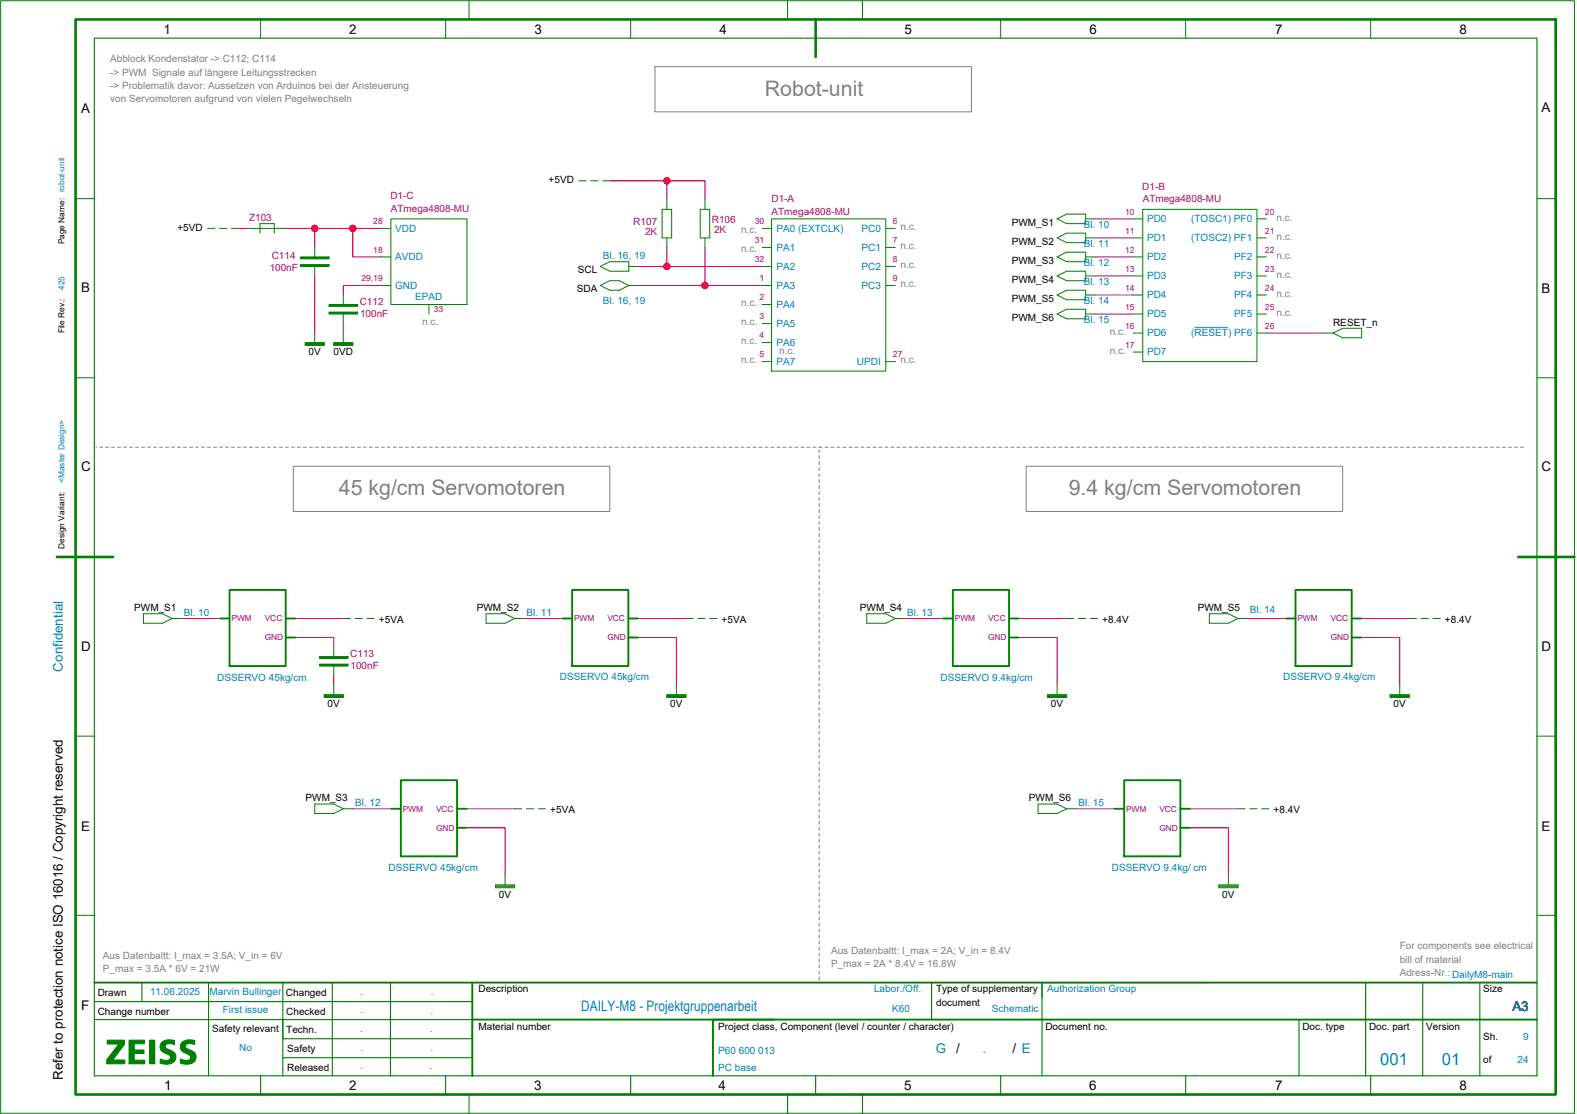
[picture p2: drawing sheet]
<svg xmlns="http://www.w3.org/2000/svg" width="421mm" height="297mm" viewBox="0 0 421 297" stroke-linecap="round" stroke-linejoin="round" font-family="sans-serif">
<g fill="none" stroke="#808080" stroke-width=".27">
<path d="M174.8 17.8h84.5v12.1h-84.5zM25.6 119.4h.2M26.6 119.4h.8M28.2 119.4h.8M29.8 119.4h.8M31.4 119.4h.8M33 119.4h.8M34.6 119.4h.8M36.2 119.4h.8M37.8 119.4h.8M39.4 119.4h.8M41 119.4h.8"/>
<path d="M42.6 119.4h.8M44.2 119.4h.8M45.8 119.4h.8M47.4 119.4h.8M49 119.4h.8M50.6 119.4h.8M52.2 119.4h.8M53.8 119.4h.8M55.4 119.4h.8M57 119.4h.8M58.6 119.4h.8M60.2 119.4h.8"/>
<path d="M61.8 119.4h.8M63.4 119.4h.8M65 119.4h.8M66.6 119.4h.8M68.2 119.4h.8M69.8 119.4h.8M71.4 119.4h.8M73 119.4h.8M74.6 119.4h.8M76.2 119.4h.8M77.8 119.4h.8M79.4 119.4h.8"/>
<path d="M81 119.4h.8M82.6 119.4h.8M84.2 119.4h.8M85.8 119.4h.8M87.4 119.4h.8M89 119.4h.8M90.6 119.4h.8M92.2 119.4h.8M93.8 119.4h.8M95.4 119.4h.8M97 119.4h.8M98.6 119.4h.8"/>
<path d="M100.2 119.4h.8M101.8 119.4h.8M103.4 119.4h.8M105 119.4h.8M106.6 119.4h.8M108.2 119.4h.8M109.8 119.4h.8M111.4 119.4h.8M113 119.4h.8M114.6 119.4h.8M116.2 119.4h.8M117.8 119.4h.8"/>
<path d="M119.4 119.4h.8M121 119.4h.8M122.6 119.4h.8M124.2 119.4h.8M125.8 119.4h.8M127.4 119.4h.8M129 119.4h.8M130.6 119.4h.8M132.2 119.4h.8M133.8 119.4h.8M135.4 119.4h.8M137 119.4h.8"/>
<path d="M138.6 119.4h.8M140.2 119.4h.8M141.8 119.4h.8M143.4 119.4h.8M145 119.4h.8M146.6 119.4h.8M148.2 119.4h.8M149.8 119.4h.8M151.4 119.4h.8M153 119.4h.8M154.6 119.4h.8M156.2 119.4h.8"/>
<path d="M157.8 119.4h.8M159.4 119.4h.8M161 119.4h.8M162.6 119.4h.8M164.2 119.4h.8M165.8 119.4h.8M167.4 119.4h.8M169 119.4h.8M170.6 119.4h.8M172.2 119.4h.8M173.8 119.4h.8M175.4 119.4h.8"/>
<path d="M177 119.4h.8M178.6 119.4h.8M180.2 119.4h.8M181.8 119.4h.8M183.4 119.4h.8M185 119.4h.8M186.6 119.4h.8M188.2 119.4h.8M189.8 119.4h.8M191.4 119.4h.8M193 119.4h.8M194.6 119.4h.8"/>
<path d="M196.2 119.4h.8M197.8 119.4h.8M199.4 119.4h.8M201 119.4h.8M202.6 119.4h.8M204.2 119.4h.8M205.8 119.4h.8M207.4 119.4h.8M209 119.4h.8M210.6 119.4h.8M212.2 119.4h.8M213.8 119.4h.8"/>
<path d="M215.4 119.4h.8M217 119.4h.8M218.6 119.4h.8M218.6 119.4h.1M220.2 119.4h.8M221.8 119.4h.8M223.4 119.4h.8M225 119.4h.8M226.6 119.4h.8M228.2 119.4h.8M229.8 119.4h.8M231.4 119.4h.8"/>
<path d="M233 119.4h.8M234.6 119.4h.8M236.2 119.4h.8M237.8 119.4h.8M239.4 119.4h.8M241 119.4h.8M242.6 119.4h.8M244.2 119.4h.8M245.8 119.4h.8M247.4 119.4h.8M249 119.4h.8M250.6 119.4h.8"/>
<path d="M252.2 119.4h.8M253.8 119.4h.8M255.4 119.4h.8M257 119.4h.8M258.6 119.4h.8M260.2 119.4h.8M261.8 119.4h.8M263.4 119.4h.8M265 119.4h.8M266.6 119.4h.8M268.2 119.4h.8M269.8 119.4h.8"/>
<path d="M271.4 119.4h.8M273 119.4h.8M274.6 119.4h.8M276.2 119.4h.8M277.8 119.4h.8M279.4 119.4h.8M281 119.4h.8M282.6 119.4h.8M284.2 119.4h.8M285.8 119.4h.8M287.4 119.4h.8M289 119.4h.8"/>
<path d="M290.6 119.4h.8M292.2 119.4h.8M293.8 119.4h.8M295.4 119.4h.8M297 119.4h.8M298.6 119.4h.8M300.2 119.4h.8M301.8 119.4h.8M303.4 119.4h.8M305 119.4h.8M306.6 119.4h.8M308.2 119.4h.8"/>
<path d="M309.8 119.4h.8M311.4 119.4h.8M313 119.4h.8M314.6 119.4h.8M316.2 119.4h.8M317.8 119.4h.8M319.4 119.4h.8M321 119.4h.8M322.6 119.4h.8M324.2 119.4h.8M325.8 119.4h.8M327.4 119.4h.8"/>
<path d="M329 119.4h.8M330.6 119.4h.8M332.2 119.4h.8M333.8 119.4h.8M335.4 119.4h.8M337 119.4h.8M338.6 119.4h.8M340.2 119.4h.8M341.8 119.4h.8M343.4 119.4h.8M345 119.4h.8M346.6 119.4h.8"/>
<path d="M348.2 119.4h.8M349.8 119.4h.8M351.4 119.4h.8M353 119.4h.8M354.6 119.4h.8M356.2 119.4h.8M357.8 119.4h.8M359.4 119.4h.8M361 119.4h.8M362.6 119.4h.8M364.2 119.4h.8M365.8 119.4h.8"/>
<path d="M367.4 119.4h.8M369 119.4h.8M370.6 119.4h.8M372.2 119.4h.8M373.8 119.4h.8M375.4 119.4h.8M377 119.4h.8M378.6 119.4h.8M380.2 119.4h.8M381.8 119.4h.8M383.4 119.4h.8M385 119.4h.8"/>
<path d="M386.6 119.4h.8M388.2 119.4h.8M389.8 119.4h.8M391.4 119.4h.8M393 119.4h.8M394.6 119.4h.8M396.2 119.4h.8M397.8 119.4h.8M399.4 119.4h.8M401 119.4h.8M402.6 119.4h.8M404.2 119.4h.8"/>
<path d="M405.8 119.4h.8M78.3 124.5h84.4v12h-84.4zM218.6 120v.8M218.6 121.6v.8M218.6 123.2v.8M218.6 124.8v.8M218.6 126.4v.8M218.6 128v.8M218.6 129.6v.8M218.6 131.2v.8M218.6 132.8v.8M218.6 134.4v.8"/>
<path d="M218.6 136v.8M218.6 137.6v.8M218.6 139.2v.8M273.9 124.5h84.4v12h-84.4zM218.6 140.8v.8M218.6 142.4v.8M218.6 144v.8M218.6 145.6v.8M218.6 147.2v.8M218.6 148.8v.8M218.6 150.4v.8M218.6 152v.8"/>
<path d="M218.6 153.6v.8M218.6 155.2v.8M218.6 156.8v.8M218.6 158.4v.8M218.6 160v.8M218.6 161.6v.8M218.6 163.2v.8M218.6 164.8v.8M218.6 166.4v.8M218.6 168v.8M218.6 169.6v.8M218.6 171.2v.8"/>
<path d="M218.6 172.8v.8M218.6 174.4v.8M218.6 176v.8M218.6 177.6v.8M218.6 179.2v.8M218.6 180.8v.8M218.6 182.4v.8M218.6 184v.8M218.6 185.6v.8M218.6 187.2v.8M218.6 188.8v.8M218.6 190.4v.8"/>
<path d="M218.6 192v.8M218.6 193.6v.8M218.6 195.2v.8M218.6 196.8v.8M218.6 198.4v.8M218.6 200v.8M218.6 201.6v.8M218.6 203.2v.8M218.6 204.8v.8M218.6 206.4v.8M218.6 208v.8M218.6 209.6v.8"/>
<path d="M218.6 211.2v.8M218.6 212.8v.8M218.6 214.4v.8M218.6 216v.8M218.6 217.6v.8M218.6 219.2v.8M218.6 220.8v.8M218.6 222.4v.8M218.6 224v.8M218.6 225.6v.8M218.6 227.2v.8M218.6 228.8v.8"/>
<path d="M218.6 230.4v.8M218.6 232v.8M218.6 233.6v.8M218.6 235.2v.8M218.6 236.8v.8M218.6 238.4v.8M218.6 240v.8M218.6 241.6v.8M218.6 243.2v.8M218.6 244.8v.8M218.6 246.4v.8M218.6 248v.8"/>
<path d="M218.6 249.6v.8M218.6 251.2v.8M218.6 252.8v.8M218.6 254.4v.8M218.6 256v.8M218.6 257.6v.8M218.6 259.2v.8M218.6 260.8v.8"/>
</g>
<path d="M91.6 86.4v2.5" fill="none" stroke="#ff0080" stroke-width=".27"/>
<circle cx="178" cy="71.1" r="1" fill="#f00"/>
<path d="M170.4 71.1h33M178 66.1v5" fill="none" stroke="#f00" stroke-width=".27"/>
<circle cx="188.1" cy="76.2" r="1" fill="#f00"/>
<path d="M101.8 76.2h-10.2v2.6M170.4 76.2h33M188.1 66.1v10.1" fill="none" stroke="#f00" stroke-width=".27"/>
<g fill="#f00">
<circle cx="84" cy="61" r="1"/>
<circle cx="94.2" cy="61" r="1"/>
</g>
<path d="M76.4 61h25.4M84 61v5.1M84 73.7v15.2M94.2 61v7.6h7.6M170.2 170.2h10.3v12.7M271.8 170.2h10.3v12.7M363.3 170.2h10.3v12.7M89.1 180.4v2.5M124.5 221h10.3v12.7M317.6 221h10.2v12.7" fill="none" stroke="#f00" stroke-width=".27"/>
<g fill="none" stroke="#ff0080" stroke-width=".27">
<path d="M292.3 58.4h10.1M292.3 63.5h10.1M292.3 68.6h10.1M292.3 73.7h10.1M292.3 78.8h10.1M292.3 83.8h10.1M338 88.9h15.2M48.4 165.1h10.3M78.8 170.2h10.3v2.5M139.9 165.1h10.3M241.5 165.1h10.3M332.9 165.1h10.3"/>
<path d="M94.2 215.9h10.2M287.2 215.9h10.3"/>
</g>
<circle cx="178" cy="48.3" r="1" fill="#f00"/>
<path d="M162.7 48.3h15.3M178 48.3h10.1v5.1M178 48.3v5.1M63.7 61h2.5" fill="none" stroke="#f00" stroke-width=".27"/>
<path d="M78.8 165.1h12.8M170.2 165.1h12.9M271.8 165.1h12.9M363.3 165.1h12.8M124.5 215.9h12.8M317.6 215.9h12.8" fill="none" stroke="#ff0080" stroke-width=".27"/>
<g fill="none" stroke="#008000" stroke-width=".27">
<path d="M104.3 58.4h20.3v22.9h-20.3zM176.7 55.9h2.5v7.6h-2.5zM178 53.4v2.5M186.9 55.9h2.5v7.6h-2.5zM188.1 53.4v2.5M205.9 58.4h30.5v40.7h-30.5zM302.4 58.4h2.6M305 55.9h30.5v40.6h-30.5zM335.5 58.4h2.5M101.8 61h2.5M101.8 76.2h2.5M101.8 68.6h2.5"/>
<path d="M178 63.5v2.6M188.1 63.5v2.6M203.4 61h2.5M203.4 66.1h2.5M203.4 71.1h2.5M203.4 76.2h2.5M236.4 61h2.5M236.4 66.1h2.5M236.4 71.1h2.5M236.4 76.2h2.5M302.4 63.5h2.6M302.4 68.6h2.6"/>
<path d="M302.4 78.8h2.6M302.4 73.7h2.6M335.5 63.5h2.5M335.5 68.6h2.5M335.5 78.8h2.5M335.5 73.7h2.5M114.5 81.3v2.5M203.4 86.4h2.5M203.4 81.3h2.5M203.4 91.5h2.5M203.4 96.5h2.5M236.4 96.5h2.5"/>
<path d="M302.4 88.9h2.6M302.4 83.8h2.6M302.4 94h2.6M335.5 88.9h2.5M335.5 83.8h2.5"/>
</g>
<path d="M318.9 87.4h8.7" fill="none" stroke="#0080c0" stroke-width=".27"/>
<path d="M87.8 81.3h7.6v.5h-7.6z" fill-rule="evenodd" fill="#008000"/>
<path d="M87.8 81.3h7.6v.5h-7.6z" fill="none" stroke="#008000" stroke-width=".27"/>
<path d="M87.8 83.3h7.6v.5h-7.6z" fill-rule="evenodd" fill="#008000"/>
<path d="M66.2 61h10.2M69.4 62.2v-2.5h3.8v2.5M91.6 78.8v2.5M87.8 83.3h7.6v.5h-7.6zM91.6 83.8v2.6" fill="none" stroke="#008000" stroke-width=".27"/>
<path d="M80.2 68.6h7.6v.5h-7.6z" fill-rule="evenodd" fill="#008000"/>
<path d="M80.2 68.6h7.6v.5h-7.6z" fill="none" stroke="#008000" stroke-width=".27"/>
<path d="M80.2 70.6h7.6v.5h-7.6z" fill-rule="evenodd" fill="#008000"/>
<path d="M80.2 70.6h7.6v.5h-7.6zM84 66.1v2.5M84 71.1v2.6" fill="none" stroke="#008000" stroke-width=".27"/>
<path d="M85.3 175.3h7.6v.5h-7.6z" fill-rule="evenodd" fill="#008000"/>
<path d="M85.3 175.3h7.6v.5h-7.6z" fill="none" stroke="#008000" stroke-width=".27"/>
<path d="M85.3 177.3h7.6v.5h-7.6z" fill-rule="evenodd" fill="#008000"/>
<path d="M85.3 177.3h7.6v.5h-7.6zM89.1 172.7v2.6M89.1 177.8v2.6" fill="none" stroke="#008000" stroke-width=".27"/>
<path d="M39.9 277.7h1.4v6.3h-1.4z" fill-rule="evenodd" fill="#008000"/>
<path d="M39.9 277.7h1.4v6.3h-1.4z" fill="none" stroke="#008000" stroke-width=".27"/>
<path d="M28.6 277.7h4.6v1.1l-3.1 4.2h3.2v1h-4.8v-1.1l3.2-4.2h-3.1z" fill-rule="evenodd" fill="#008000"/>
<path d="M28.6 277.7h4.6v1.1l-3.1 4.2h3.2v1h-4.8v-1.1l3.2-4.2h-3.1z" fill="none" stroke="#008000" stroke-width=".27"/>
<path d="M34.4 277.7h4.2v1h-2.8v1.6h2.6v1h-2.6v1.7h2.8v1h-4.2z" fill-rule="evenodd" fill="#008000"/>
<path d="M34.4 277.7h4.2v1h-2.8v1.6h2.6v1h-2.6v1.7h2.8v1h-4.2z" fill="none" stroke="#008000" stroke-width=".27"/>
<path d="M43.2 278.3l1.4-.7 2 .2v1.1l-1.4-.3a.82 .82 0 0 0-1.1 .7 .82 .82 0 0 0 .9 .9l.4 .2a1.97 1.97 0 0 1 1.5 1.3v.8a2.49 2.49 0 0 1-3.3 1.5l-.9-.2 .1-1.1 1.6 .4a.86 .86 0 0 0 1.1-.8 .86 .86 0 0 0-.9-.9l-.7-.3a1.71 1.71 0 0 1-.7-2.8z" fill-rule="evenodd" fill="#008000"/>
<path d="M43.2 278.3l1.4-.7 2 .2v1.1l-1.4-.3a.82 .82 0 0 0-1.1 .7 .82 .82 0 0 0 .9 .9l.4 .2a1.97 1.97 0 0 1 1.5 1.3v.8a2.49 2.49 0 0 1-3.3 1.5l-.9-.2 .1-1.1 1.6 .4a.86 .86 0 0 0 1.1-.8 .86 .86 0 0 0-.9-.9l-.7-.3a1.71 1.71 0 0 1-.7-2.8z" fill="none" stroke="#008000" stroke-width=".27"/>
<path d="M48.6 278.3l1.4-.7 2 .2-.1 1.1-1.3-.3a.82 .82 0 0 0-1.1 .7 .82 .82 0 0 0 .9 .9l.4 .2a1.97 1.97 0 0 1 1.5 1.3v.8a2.49 2.49 0 0 1-3.3 1.5l-.9-.2 .1-1.1 1.6 .4a.86 .86 0 0 0 1.1-.8 .86 .86 0 0 0-.9-.9l-.7-.3a1.71 1.71 0 0 1-.7-2.8z" fill-rule="evenodd" fill="#008000"/>
<g fill="none" stroke="#008000" stroke-width=".27">
<path d="M.2 .2h420v297h-420zM69.6 5.2v5M118.9 5.2v5M125.2 .2v5M168.3 5.2v5M210.2 .2v5M230.2 .2v5M267 5.2v5M316.4 5.2v5M365.8 5.2v5M20.2 53h5M154.5 48.3h1.9"/>
<path d="M157.7 48.3h1.9M160.8 48.3h1.9M282.1 58.4l2.6-1.2h5v2.5h-5zM289.7 58.4h2.6M410.2 53h5M55.4 61h1.9M58.6 61h1.9M61.8 61h1.9M160.2 71.1l2.5-1.2h5.1v2.5h-5.1zM160.2 76.2l2.5-1.3h2.6l2.5 1.3-2.5 1.3h-2.6zM167.8 71.1h2.6M167.8 76.2h2.6"/>
<path d="M282.1 73.7l2.6-1.3h5v2.5h-5zM282.1 68.6l2.6-1.3h5v2.6h-5zM282.1 78.8l2.6-1.3h5v2.5h-5zM282.1 63.5l2.6-1.3h5v2.6h-5zM289.7 63.5h2.6M289.7 68.6h2.6M289.7 73.7h2.6M289.7 78.8h2.6M81.5 91.5h5v.7h-5zM81.5 92h5M81.5 91.7h5M84 88.9v2.6"/>
<path d="M89.1 91.5h5.1v.7h-5.1zM89.1 92h5.1M89.1 91.7h5.1M91.6 88.9v2.6M282.1 83.8l2.6-1.2h5v2.5h-5zM289.7 83.8h2.6M353.2 88.9h2.6M355.8 88.9l2.5-1.3h5.1v2.6h-5.1zM20.2 100.9h5M410.2 100.9h5M38.3 163.8h5.1l2.5 1.3-2.5 1.3h-5.1zM45.9 165.1h2.5"/>
<path d="M91.6 165.1h1.9M94.8 165.1h1.9M98 165.1h1.9M129.7 163.8h5.1l2.5 1.3-2.5 1.3h-5.1zM137.3 165.1h2.6M183.1 165.1h1.9M186.2 165.1h1.9M189.4 165.1h1.9M231.3 163.8h5.1l2.5 1.3-2.5 1.3h-5.1zM238.9 165.1h2.6M284.7 165.1h1.9M287.8 165.1h1.9"/>
<path d="M291 165.1h1.9M322.8 163.8h5l2.6 1.3-2.6 1.3h-5zM330.4 165.1h2.5M376.1 165.1h1.9M379.3 165.1h1.9M382.4 165.1h1.9M20.2 196.5h5M86.5 185.4h5.1v.8h-5.1zM86.5 185.9h5.1M86.5 185.7h5.1M89.1 182.9v2.5M178 185.4h5.1v.8h-5.1z"/>
<path d="M178 185.9h5.1M178 185.7h5.1M180.5 182.9v2.5M279.6 185.4h5.1v.8h-5.1zM279.6 185.9h5.1M279.6 185.7h5.1M282.1 182.9v2.5M371 185.4h5.1v.8h-5.1zM371 185.9h5.1M371 185.7h5.1M373.6 182.9v2.5M410.2 196.5h5"/>
<path d="M84 214.6h5.1l2.5 1.3-2.5 1.3h-5.1zM91.6 215.9h2.6M137.3 215.9h1.9M140.5 215.9h1.9M143.7 215.9h1.9M277 214.6h5.1l2.6 1.3-2.6 1.3h-5.1zM284.7 215.9h2.5M330.4 215.9h1.9M333.5 215.9h2M336.7 215.9h1.9M132.3 236.2h5v.8h-5zM132.3 236.7h5"/>
<path d="M132.3 236.5h5M134.8 233.7v2.5M325.3 236.2h5.1v.8h-5.1zM325.3 236.7h5.1M325.3 236.5h5.1M327.8 233.7v2.5M20.2 244.4h5M410.2 244.4h5M48.6 278.3l1.4-.7 2 .2-.1 1.1-1.3-.3a.82 .82 0 0 0-1.1 .7 .82 .82 0 0 0 .9 .9l.4 .2a1.97 1.97 0 0 1 1.5 1.3v.8a2.49 2.49 0 0 1-3.3 1.5l-.9-.2 .1-1.1 1.6 .4a.86 .86 0 0 0 1.1-.8 .86 .86 0 0 0-.9-.9l-.7-.3a1.71 1.71 0 0 1-.7-2.8zM125.2 292.2v5M230.2 292.2v5"/>
</g>
<path d="M20.2 5.2h395v287h-395zM217.7 5.2v10M15.2 148.7h15M405.2 148.7h15" fill="none" stroke="#008000" stroke-width=".7"/>
<g fill="none" stroke="#008000" stroke-width=".3">
<path d="M25.2 10.2h385v277h-385zM25.2 272.2h100.9l-.1 5.1h-50.5v-5.1M25.2 267.4h100.8M37.9 262.3v5.1M55.7 262.3v24.9M75.5 262.3v24.9M88.7 262.3v24.9M104.2 262.3v24.9M248.6 262.3v9.9M278.1 262.3v24.9M322.1 262.3h-44v4.1M346.7 272.2v15"/>
<path d="M364.5 262.3v24.9M379.7 262.3v24.9M394.9 262.3v24.9M69.6 287.3v5M75.5 282.4h50.5M118.9 287.3v5M168.3 287.3v5M210.2 292.2v5M217.7 287.3v5M267 287.3v5M316.4 287.3v5M365.8 287.3v5"/>
</g>
<g fill="none" stroke="#008000" stroke-width=".5">
<path d="M61.3 157.5h15v20.3h-15zM152.7 157.5h15v20.3h-15zM254.3 157.5h15v20.3h-15zM345.7 157.5h15v20.3h-15zM58.7 165.1h2.6M76.3 165.1h2.5M76.3 170.2h2.5M150.2 165.1h2.5M167.7 165.1h2.5M167.7 170.2h2.5M251.8 165.1h2.5M269.3 165.1h2.5"/>
<path d="M269.3 170.2h2.5M343.2 165.1h2.5M360.7 165.1h2.6M360.7 170.2h2.6M104.4 215.9h2.6M107 208.3h15v20.3h-15zM122 215.9h2.5M297.5 215.9h2.5M300 208.3h15v20.3h-15zM315 215.9h2.6M122 221h2.5M315 221h2.6"/>
<path d="M25.2 262.3h385M126 262.3v24.9M126 272.2h80.4M410.2 272.2h-219.9v15"/>
</g>
<g font-size="5.7" fill="#808080">
<text x="204.1" y="25.5">Robot-unit</text>
<text x="90.4" y="132.2">45 kg/cm Servomotoren</text>
<text x="285.2" y="132.2">9.4 kg/cm Servomotoren</text>
</g>
<g font-size="4.4" fill="#0080c0">
<text x="368.3" y="284.2">001</text>
<text x="384.8" y="284.2">01</text>
</g>
<text font-size="3.9" fill="#0080c0" x="155.1" y="269.8">DAILY-M8 - Projektgruppenarbeit</text>
<g font-size="3.6">
<text x="43.7" y="9.1">1</text>
<text x="93.2" y="9.1">2</text>
<text x="142.7" y="9.1">3</text>
<text x="192" y="9.1">4</text>
<text x="241.4" y="9.1">5</text>
<text x="290.8" y="9.1">6</text>
<text x="340.3" y="9.2">7</text>
<text x="389.5" y="9.1">8</text>
<text x="411.4" y="30">A</text>
<text x="21.7" y="30.1">A</text>
<text x="21.7" y="78.1">B</text>
<text x="411.4" y="78.3">B</text>
<text x="21.7" y="125.9">C</text>
<text x="411.4" y="125.9">C</text>
<text x="21.7" y="173.9">D</text>
<text x="411.4" y="173.9">D</text>
<text x="21.7" y="221.8">E</text>
<text x="411.4" y="221.8">E</text>
<text x="21.7" y="269.6">F</text>
<text x="403.6" y="269.8">A3</text>
<text x="255.2" y="281.1">/</text>
<text x="270.2" y="281.1">/ E</text>
<text x="16.8" y="288.3" transform="rotate(-90 16.8 288.3)">Refer to protection notice ISO 16016 / Copyright reserved</text>
<text x="43.8" y="290.9">1</text>
<text x="93.2" y="290.9">2</text>
<text x="142.6" y="290.9">3</text>
<text x="191.8" y="290.9">4</text>
<text x="241.3" y="290.9">5</text>
<text x="290.7" y="290.9">6</text>
<text x="340.3" y="290.9">7</text>
<text x="389.5" y="290.9">8</text>
</g>
<g font-size="3.6" fill="#0080c0">
<text x="16.8" y="179.3" transform="rotate(-90 16.8 179.3)">Confidential</text>
<text x="249.7" y="281.1">G</text>
<text x="262.2" y="281.1">.</text>
</g>
<g font-size="2.7" fill="#808080">
<text x="29.4" y="16.6">Abblock Kondenstator -&gt; C112; C114</text>
<text x="29.4" y="20.2">-&gt; PWM Signale auf längere Leitungsstrecken</text>
<text x="29.4" y="23.8">-&gt; Problematik davor: Aussetzen von Arduinos bei der Ansteuerung</text>
<text x="29.4" y="27.4">von Servomotoren aufgrund von vielen Pegelwechseln</text>
<text x="340.7" y="58.9">n.c.</text>
<text x="197.8" y="62.1">n.c.</text>
<text x="240.3" y="61.5">n.c.</text>
<text x="340.7" y="64">n.c.</text>
<text x="197.8" y="67.2">n.c.</text>
<text x="240.3" y="71.6">n.c.</text>
<text x="240.3" y="66.5">n.c.</text>
<text x="340.7" y="69.1">n.c.</text>
<text x="240.3" y="76.7">n.c.</text>
<text x="340.7" y="74.2">n.c.</text>
<text x="197.8" y="81.8">n.c.</text>
<text x="340.7" y="79.2">n.c.</text>
<text x="112.7" y="86.9">n.c.</text>
<text x="197.8" y="86.9">n.c.</text>
<text x="296.2" y="89.4">n.c.</text>
<text x="340.7" y="84.3">n.c.</text>
<text x="197.8" y="91.9">n.c.</text>
<text x="207.9" y="94.5">n.c.</text>
<text x="296.2" y="94.5">n.c.</text>
<text x="197.8" y="97">n.c.</text>
<text x="240.3" y="97">n.c.</text>
<text x="27.5" y="256">Aus Datenbaltt: I_max = 3.5A; V_in = 6V</text>
<text x="221.8" y="254.7">Aus Datenbaltt: I_max = 2A; V_in = 8.4V</text>
<text x="373.6" y="253.4">For components see electrical</text>
<text x="373.6" y="257">bill of material</text>
<text x="27.5" y="259.6">P_max = 3.5A * 6V = 21W</text>
<text x="221.8" y="258.3">P_max = 2A * 8.4V = 16.8W</text>
<text x="373.6" y="260.6">Adress-Nr.: DailyM8-main</text>
</g>
<g font-size="2.7" fill="#800080">
<text x="104.2" y="53.2">D1-C</text>
<text x="304.9" y="50.7">D1-B</text>
<text x="66.5" y="58.9">Z103</text>
<text x="104.3" y="56.6">ATmega4808-MU</text>
<text x="190" y="59.6">R106</text>
<text x="205.9" y="54">D1-A</text>
<text x="205.9" y="57.3">ATmega4808-MU</text>
<text x="305" y="54">ATmega4808-MU</text>
<text x="169" y="60.2">R107</text>
<text x="172.2" y="62.7">2K</text>
<text x="190.6" y="62.1">2K</text>
<text x="72.5" y="69.3">C114</text>
<text x="72" y="72.4">100nF</text>
<text x="96" y="81.3">C112</text>
<text x="96.1" y="84.5">100nF</text>
<text x="93.5" y="175.3">C113</text>
<text x="93.6" y="178.5">100nF</text>
</g>
<g font-size="2.7">
<text x="146.4" y="48.9">+5VD</text>
<text x="47.4" y="61.6">+5VD</text>
<text x="270" y="60.3">PWM_S1</text>
<text x="270" y="65.4">PWM_S2</text>
<text x="270" y="70.5">PWM_S3</text>
<text x="154.2" y="73">SCL</text>
<text x="270" y="75.5">PWM_S4</text>
<text x="153.9" y="78.1">SDA</text>
<text x="270" y="80.6">PWM_S5</text>
<text x="270" y="85.7">PWM_S6</text>
<text x="355.8" y="87">RESET_n</text>
<text x="82.4" y="94.9">0V</text>
<text x="89" y="94.9">0VD</text>
<text x="35.8" y="163.1">PWM_S1</text>
<text x="101.1" y="166.2">+5VA</text>
<text x="127.3" y="163.1">PWM_S2</text>
<text x="192.6" y="166.2">+5VA</text>
<text x="229.5" y="163.1">PWM_S4</text>
<text x="294.2" y="166.2">+8.4V</text>
<text x="319.7" y="163.1">PWM_S5</text>
<text x="385.6" y="166.2">+8.4V</text>
<text x="87.4" y="188.9">0V</text>
<text x="178.9" y="188.9">0V</text>
<text x="280.5" y="188.9">0V</text>
<text x="371.9" y="188.9">0V</text>
<text x="81.5" y="213.9">PWM_S3</text>
<text x="274.6" y="213.9">PWM_S6</text>
<text x="146.9" y="217">+5VA</text>
<text x="339.9" y="217">+8.4V</text>
<text x="133.2" y="239.7">0V</text>
<text x="326.2" y="239.7">0V</text>
<text x="26.1" y="265.9">Drawn</text>
<text x="76.3" y="265.9">Changed</text>
<text x="127.7" y="264.9">Description</text>
<text x="249.8" y="264.9">Type of supplementary</text>
<text x="249.8" y="268.5">document</text>
<text x="395.8" y="264.9">Size</text>
<text x="26.1" y="270.9">Change number</text>
<text x="56.6" y="275.6">Safety relevant</text>
<text x="76.4" y="270.9">Checked</text>
<text x="76.4" y="275.7">Techn.</text>
<text x="127.7" y="274.9">Material number</text>
<text x="191.7" y="274.9">Project class, Component (level / counter / character)</text>
<text x="279" y="274.9">Document no.</text>
<text x="347.6" y="274.9">Doc. type</text>
<text x="365.4" y="274.9">Doc. part</text>
<text x="380.6" y="274.9">Version</text>
<text x="76.6" y="280.9">Safety</text>
<text x="395.8" y="277.7">Sh.</text>
<text x="76.6" y="285.9">Released</text>
<text x="395.8" y="283.8">of</text>
</g>
<g font-size="2.7" fill="#0080c0">
<text x="306.1" y="59.3">PD0</text>
<text x="317.9" y="59.3">(TOSC1) PF0</text>
<text x="105.5" y="61.9">VDD</text>
<text x="207.2" y="61.9">PA0 (EXTCLK)</text>
<text x="229.9" y="61.9">PC0</text>
<text x="289.2" y="60.8">Bl. 10</text>
<text x="289.2" y="65.9">Bl. 11</text>
<text x="306.1" y="64.4">PD1</text>
<text x="317.9" y="64.4">(TOSC2) PF1</text>
<text x="105.5" y="69.5">AVDD</text>
<text x="160.9" y="69.1">Bl. 16, 19</text>
<text x="207.2" y="67">PA1</text>
<text x="229.9" y="67">PC1</text>
<text x="289.2" y="71">Bl. 12</text>
<text x="306.1" y="69.5">PD2</text>
<text x="329.4" y="69.5">PF2</text>
<text x="105.5" y="77.1">GND</text>
<text x="207.2" y="72">PA2</text>
<text x="207.2" y="77.1">PA3</text>
<text x="229.9" y="77.1">PC3</text>
<text x="229.9" y="72">PC2</text>
<text x="289.2" y="76.1">Bl. 13</text>
<text x="306.1" y="74.6">PD3</text>
<text x="329.4" y="74.6">PF3</text>
<text x="110.8" y="80.1">EPAD</text>
<text x="160.9" y="81.2">Bl. 16, 19</text>
<text x="207.2" y="82.2">PA4</text>
<text x="289.2" y="81.2">Bl. 14</text>
<text x="306.1" y="79.6">PD4</text>
<text x="329.4" y="79.6">PF4</text>
<text x="207.2" y="87.3">PA5</text>
<text x="289.2" y="86.2">Bl. 15</text>
<text x="306.1" y="84.7">PD5</text>
<text x="306.1" y="89.8">PD6</text>
<text x="317.9" y="89.8">(RESET) PF6</text>
<text x="329.4" y="84.7">PF5</text>
<text x="207.2" y="92.4">PA6</text>
<text x="306.1" y="94.9">PD7</text>
<text x="207.2" y="97.4">PA7</text>
<text x="228.7" y="97.4">UPDI</text>
<text x="49.1" y="164.3">Bl. 10</text>
<text x="140.5" y="164.3">Bl. 11</text>
<text x="242.1" y="164.3">Bl. 13</text>
<text x="333.5" y="163.7">Bl. 14</text>
<text x="58" y="181.7">DSSERVO 45kg/cm</text>
<text x="149.4" y="181.7">DSSERVO 45kg/cm</text>
<text x="251" y="181.7">DSSERVO 9.4kg/cm</text>
<text x="342.4" y="181.7">DSSERVO 9.4kg/cm</text>
<text x="94.8" y="215.1">Bl. 12</text>
<text x="287.8" y="215.1">Bl. 15</text>
<text x="103.7" y="232.5">DSSERVO 45kg/cm</text>
<text x="296.7" y="232.5">DSSERVO 9.4kg/ cm</text>
<text x="40" y="265.7">11.06.2025</text>
<text x="55.9" y="265.7">Marvin Bullinger</text>
<text x="96.1" y="265.7">.</text>
<text x="115" y="265.7">.</text>
<text x="233.3" y="264.9">Labor./Off.</text>
<text x="279.5" y="264.9">Authorization Group</text>
<text x="59.5" y="270.5">First issue</text>
<text x="96.1" y="270.5">.</text>
<text x="96.1" y="275.6">.</text>
<text x="114.7" y="275.6">.</text>
<text x="114.9" y="270.7">.</text>
<text x="238.1" y="270">K60</text>
<text x="264.7" y="270">Schematic</text>
<text x="63.9" y="280.5">No</text>
<text x="96.2" y="280.5">.</text>
<text x="114.9" y="280.5">.</text>
<text x="191.7" y="281.3">P60 600 013</text>
<text x="406.5" y="277.7">9</text>
<text x="96.1" y="285.5">.</text>
<text x="114.7" y="285.5">.</text>
<text x="191.7" y="285.9">PC base</text>
<text x="405" y="283.8">24</text>
</g>
<g font-size="2.3" fill="#800080">
<text x="99.6" y="59.8">28</text>
<text x="201.5" y="59.8">30</text>
<text x="238.3" y="59.8">6</text>
<text x="300.3" y="57.3">10</text>
<text x="337.6" y="57.3">20</text>
<text x="201.5" y="64.9">31</text>
<text x="238.3" y="64.9">7</text>
<text x="300.3" y="62.4">11</text>
<text x="337.6" y="62.4">21</text>
<text x="99.6" y="67.4">18</text>
<text x="201.5" y="70">32</text>
<text x="238.3" y="70">8</text>
<text x="300.3" y="67.4">12</text>
<text x="337.6" y="67.4">22</text>
<text x="96.4" y="75.1">29,19</text>
<text x="202.7" y="75.1">1</text>
<text x="238.3" y="75.1">9</text>
<text x="300.3" y="77.6">14</text>
<text x="300.3" y="72.5">13</text>
<text x="337.6" y="72.5">23</text>
<text x="337.6" y="77.6">24</text>
<text x="115.7" y="83.3">33</text>
<text x="202.7" y="80.1">2</text>
<text x="300.3" y="82.7">15</text>
<text x="337.6" y="82.7">25</text>
<text x="202.7" y="85.2">3</text>
<text x="300.3" y="87.8">16</text>
<text x="337.6" y="87.8">26</text>
<text x="202.7" y="90.3">4</text>
<text x="202.7" y="95.4">5</text>
<text x="238.3" y="95.4">27</text>
<text x="300.3" y="92.8">17</text>
</g>
<g font-size="2.2">
<text x="17.2" y="65.3" transform="rotate(-90 17.2 65.3)">Page Name: robot-unit</text>
<text x="17.2" y="89" transform="rotate(-90 17.2 89)">File Rev.:</text>
<text x="17.2" y="146.5" transform="rotate(-90 17.2 146.5)">Design Variant:</text>
</g>
<g font-size="2.2" fill="#0080c0">
<text x="17.2" y="77.4" transform="rotate(-90 17.2 77.4)">425</text>
<text x="17.2" y="129" transform="rotate(-90 17.2 129)">&lt;Master Design&gt;</text>
</g>
<g font-size="2.2" fill="#800080">
<text x="61.8" y="165.9">PWM</text>
<text x="70.7" y="165.9">VCC</text>
<text x="153.2" y="165.9">PWM</text>
<text x="162.1" y="165.9">VCC</text>
<text x="254.8" y="165.9">PWM</text>
<text x="263.7" y="165.9">VCC</text>
<text x="346.2" y="165.9">PWM</text>
<text x="355.1" y="165.9">VCC</text>
<text x="70.7" y="171">GND</text>
<text x="162.1" y="171">GND</text>
<text x="263.7" y="171">GND</text>
<text x="355.1" y="171">GND</text>
<text x="107.5" y="216.7">PWM</text>
<text x="116.4" y="216.7">VCC</text>
<text x="116.4" y="221.8">GND</text>
<text x="300.5" y="216.7">PWM</text>
<text x="309.4" y="216.7">VCC</text>
<text x="309.4" y="221.8">GND</text>
</g>
</svg>
